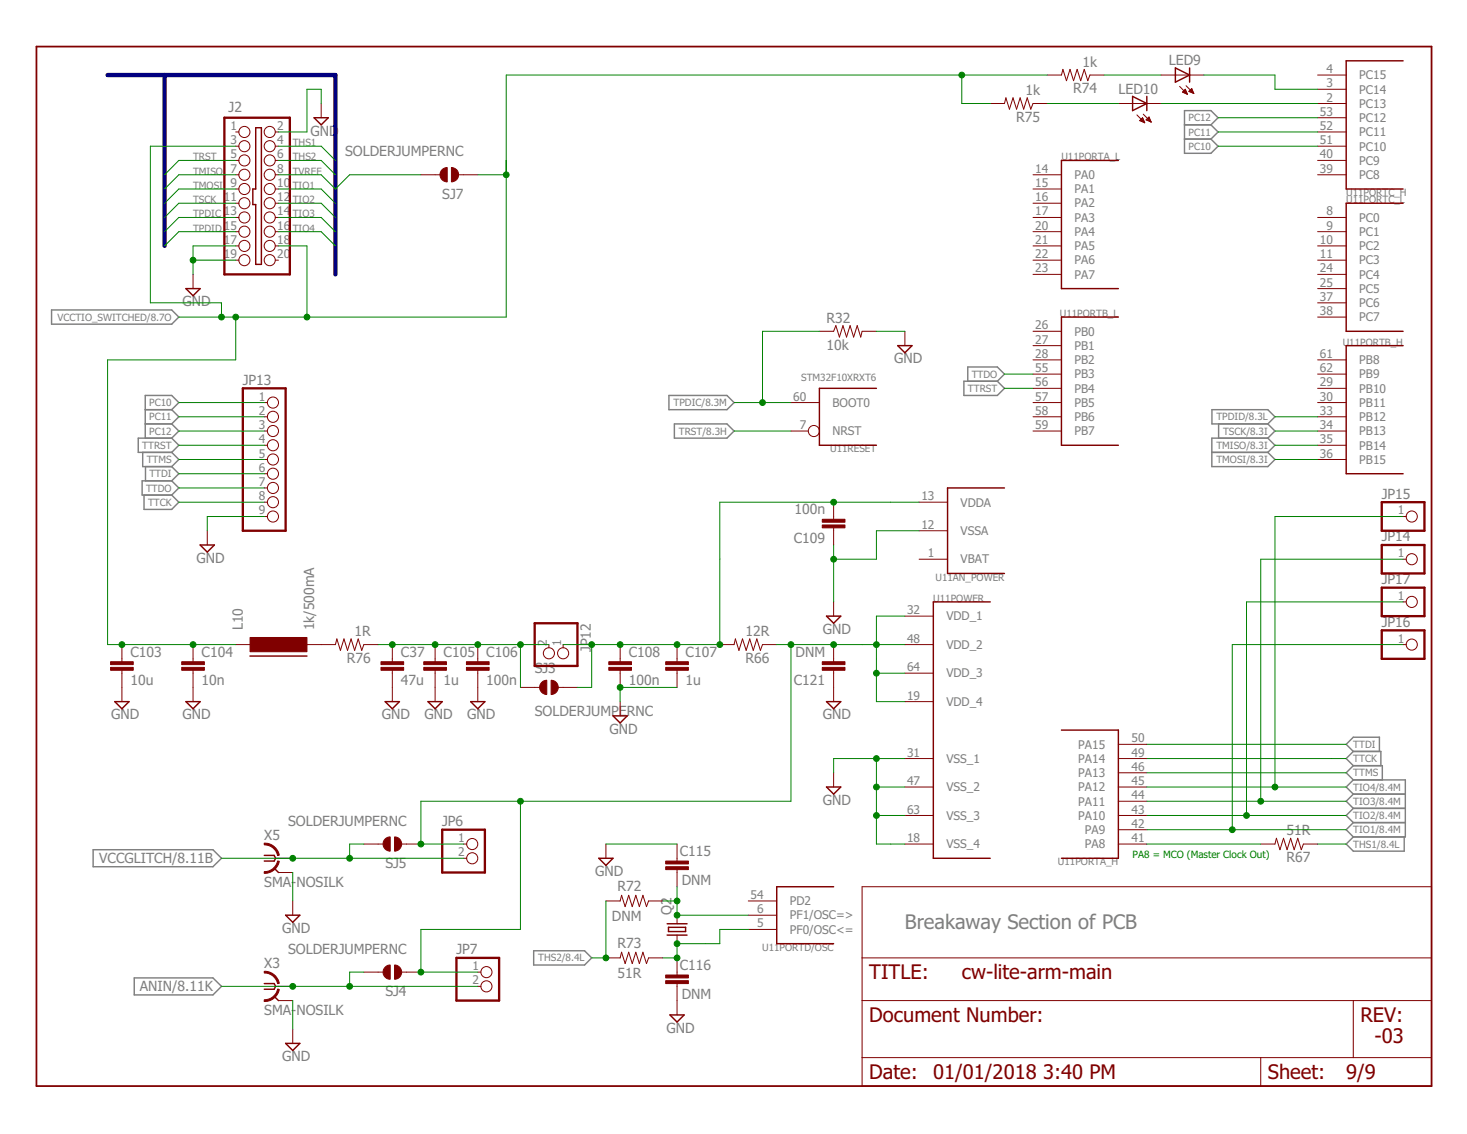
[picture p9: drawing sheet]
<svg xmlns="http://www.w3.org/2000/svg" width="279mm" height="216mm" viewBox="0 0 279 216" stroke-linecap="round" stroke-linejoin="round" font-family="sans-serif">
<g fill="none" stroke="#808080" stroke-width=".28">
<path d="M225.6 23.8h5M225.6 26.5h5M230.6 23.8l1.4-1.4-1.4-1.3h-5v8.1h5l1.4-1.4-1.4-1.3M230.6 23.8l1.4 1.3-1.4 1.4M9.8 59h22.9l1.4 1.4-1.4 1.3h-22.9zM27.7 78h5M32.7 78l1.4-1.4-1.4-1.3h-5v8.1M32.7 78l1.4 1.4-1.4 1.3M127.4 75.3h11.1l1.3 1.3-1.3 1.4h-11.1zM183.6 72.6h6.3l1.4 1.3-1.4 1.4h-6.3zM184.3 72.6v-2.7h5.6l1.4 1.3-1.4 1.4M230.8 78h10.7l1.3 1.4-1.3 1.3h-10.7z"/>
<path d="M27.2 86.1v2.7h5.5M27.4 94.3v2.7h5.3l1.4-1.4-1.4-1.3M27.7 80.7h5M27.7 88.8v2.7M32.7 83.4h-6.4v2.7h6.4M32.7 86.1l1.4 1.4-1.4 1.3M32.7 91.5h-5.6v2.8h5.6M32.7 88.8l1.4 1.4-1.4 1.3M32.7 91.5l1.4 1.4-1.4 1.4M32.7 83.4l1.4 1.4-1.4 1.3M32.7 80.7l1.4 1.4-1.4 1.3M128.4 80.7h10.1l1.3 1.4-1.3 1.3h-10.1z"/>
<path d="M230.8 86.1h10.7M232.1 80.7v2.7M241.5 83.4h-10.7v5.4h10.7l1.3-1.3-1.3-1.4M241.5 83.4l1.3 1.4-1.3 1.3M241.5 80.7l1.3 1.4-1.3 1.3M257.7 148.5l-1.3 1.3 1.3 1.4M257.7 148.5h10v10.8h-10M257.7 151.2h10M257.7 151.2l-1.3 1.3 1.3 1.4M257.7 153.9h10M257.7 153.9l-1.3 1.4 1.3 1.3M257.7 156.6h10"/>
<path d="M257.7 156.6l-1.3 1.4 1.3 1.3M257.7 159.3l-1.3 1.4 1.3 1.4h9.7v-2.8M257.7 145.8l-1.3 1.3 1.3 1.4M257.7 145.8h5.6v2.7M257.7 143.1l-1.3 1.3 1.3 1.4M257.7 143.1h5.3v2.7M257.7 143.1l-1.3-1.4 1.3-1.3h5v2.7M17.7 161.8h22.9l1.6 1.6-1.6 1.6h-22.9zM25.6 186.2h15l1.6 1.6-1.6 1.6h-15zM101.6 181h9.7l1.4 1.4-1.4 1.3h-9.7z"/>
</g>
<path d="M6.9 8.9h265.7v197.9h-265.7z" fill="none" stroke="#800000" stroke-width=".34"/>
<g fill="none" stroke="#800000" stroke-width=".19">
<path d="M61.2 19.7v2.7M188.6 19.7h2.7l.3-1.1 .7 2.2 .6-2.2 .7 2.2 .7-2.2 .7 2.2 .6-2.2 .7 2.2 .4-1.1h2.8M199.5 14.3h2.7l.2-1.1 .7 2.2 .7-2.2 .7 2.2 .6-2.2 .7 2.2 .7-2.2 .7 2.2 .4-1.1h2.7M213 19.7h8.1M221.1 14.3h8.2M224.7 16.4l1.4 1.5M225.3 17.5h.7M225.3 17.6h.7M225.4 17.3h.5M225.6 17.2h.2M225.6 17.7h.5M225.7 17.1h.1"/>
<path d="M225.7 17l.4 .9-.9-.4zM225.9 16.3l1.5 1.5M225.9 17.8h.2M226.4 17.4l.6-.5 .4 .9zM226.5 17.3h.7M226.6 17.5h.6M226.6 17.2h.5M226.8 17.1h.3M226.9 17.6h.4M226.9 16.9h.1M227.2 17.7h.1M251 14.3h5.4"/>
<path d="M251 19.7h5.4M251 17h5.4M44.9 25.1h.6M44.9 27.8h.6M44.9 30.5h.6M44.9 33.3h.6M44.9 36h.6M44.9 38.7h.6M52.4 25.1h.6M52.4 27.8h.6M52.4 30.5h.6M52.4 33.3h.6"/>
<path d="M52.4 36h.6M52.4 38.7h.6M80.2 33.3h3.6M87.3 33.3h3.7M196.7 33.3h5.5M196.7 36h5.5M196.7 38.7h5.5M216.5 21.9l1.5 1.5M217.1 23l.9 .4M217.1 23h.7M217.2 22.8h.6M217.3 22.7h.4"/>
<path d="M217.4 23.1h.5M217.5 22.6h.2M217.6 22.4h.1M217.6 22.4l-.5 .6M217.6 22.4l.4 1M217.7 23.2h.3M217.7 21.7l1.5 1.5M218 23.3h.1M218.3 22.8h.8M218.3 22.8l.5-.5 .4 .9zM218.4 22.7h.6M218.5 22.6h.4"/>
<path d="M218.6 23h.5M218.7 22.4h.2M218.8 22.3h.1M218.9 23.1h.3M219.2 23.2h.1M251 25.1h5.4M251 27.8h5.4M251 30.5h5.4M251 33.3h5.4M251 22.4h5.4M36.8 52.2v2.7M44.9 41.4h.6"/>
<path d="M44.9 44.1h.6M44.9 46.8h.6M44.9 49.5h.6M52.4 41.4h.6M52.4 44.1h.6M52.4 46.8h.6M52.4 49.5h.6M196.7 41.4h5.5M196.7 44.1h5.5M196.7 46.8h5.5M196.7 49.5h5.5M196.7 52.2h5.5"/>
<path d="M251 41.4h5.4M251 44.1h5.4M251 46.8h5.4M251 49.5h5.4M251 52.2h5.4M251 54.9h5.4M251 57.7h5.4M50.3 76.6h.6M50.3 79.4h.6M150.6 76.6h5.5M156.1 63.1h2.7l.4-1.1 .7 2.2 .6-2.2 .7 2.2 .7-2.2 .7 2.2 .7-2.2 .6 2.2 .3-1.1h2.7M172.3 63.1v2.7"/>
<path d="M196.7 76.6h5.5M196.7 79.4h5.5M196.7 63.1h5.5M196.7 65.8h5.5M196.7 68.5h5.5M196.7 71.2h5.5M196.7 73.9h5.5M251 76.6h5.4M251 79.4h5.4M251 68.5h5.4M251 71.2h5.4M251 73.9h5.4"/>
<path d="M251 60.4h5.4M50.3 82.1h.6M50.3 84.8h.6M50.3 87.5h.6M50.3 90.2h.6M50.3 92.9h.6M50.3 95.6h.6M50.3 98.3h.6M150.6 82.1h3.3M158.8 95.6v3.3M175 95.6h5.5M196.7 82.1h5.5"/>
<path d="M251 82.1h5.4M251 84.8h5.4M251 87.5h5.4M267.2 98.3h.6M39.5 101v2.8M158.8 100.5v3.3M158.8 114.6v2.7M172.3 117.3h5.5M175 106.5h5.5M175 101h5.5M267.2 106.5h.6M267.2 114.6h.6"/>
<path d="M23.2 122.7v3.3M23.2 127.6v6M36.8 122.7v3.3M36.8 127.6v6M44.9 122.7h2.7M58.5 122.7h5.4l.3-1.1 .6 2.2 .7-2.2 .7 2.2 .7-2.2 .6 2.2 .7-2.2 .7 2.2 .4-1.1h2.7M74.7 122.7v3.3M74.7 127.6v6M82.9 122.7v3.3M82.9 127.6v6M91 122.7v3.3M91 127.6v6"/>
<path d="M99.1 130.9h3.7M104.5 122.7v.6M106.3 130.9h3.7M107.3 122.7v.6M118.1 122.7v3.3M118.1 127.6v3.3M118.1 133.6v2.7M128.9 122.7v3.3M128.9 127.6v3.3M137.1 122.7h2.7l.3-1.1 .6 2.2 .7-2.2 .7 2.2 .7-2.2 .7 2.2 .6-2.2 .7 2.2 .4-1.1h2.7M158.8 122.7v3.3M158.8 127.6v6"/>
<path d="M172.3 122.7h5.5M172.3 128.2h5.5M172.3 133.6h5.5M267.2 122.7h.6M158.8 147.1v2.7M172.3 155.3h5.5M172.3 149.8h5.5M172.3 144.4h5.5M213 158h5.4M213 155.3h5.4M213 152.5h5.4M213 149.8h5.4"/>
<path d="M213 147.1h5.4M213 144.4h5.4M213 141.7h5.4M52.5 163.4h3.3M53 166.1h2.8M55.8 171.5v2.7M69.3 160.7h3.7M76.5 160.7h3.7M88.3 163.4h.6M88.3 160.7h.6M115.4 160.7v2.7M115.4 171.5h2.7l.3-1 .7 2.1 .6-2.1 .7 2.1 .7-2.1 .7 2.1 .6-2.1 .7 2.1 .4-1.1h2.7"/>
<path d="M128.9 160.7v3.2M128.9 165.6v3.2M128.9 174.2v1.7M128.9 178v1.7M142.5 171.5h5.4M142.5 177h5.4M142.5 174.2h5.4M164.2 168.8h108.4v38h-108.4zM172.3 160.7h5.5M213 160.7h5.4M240.1 160.7h2.7l.3-1.1 .7 2.2 .7-2.2 .6 2.2 .7-2.2 .7 2.2 .7-2.2 .6 2.2 .4-1.1h2.8M52.5 187.8h3.3"/>
<path d="M53 190.5h2.8M55.8 195.9v2.7M69.3 185.1h3.7M76.5 185.1h3.7M91 187.8h.6M91 185.1h.6M115.4 182.4h2.7l.3-1.1 .7 2.2 .6-2.2 .7 2.2 .7-2.2 .7 2.2 .6-2.2 .7 2.2 .4-1.1h2.7M128.9 182.4v3.2M128.9 187.3v5.9M164.2 190.5h108.4M164.2 182.4h108.4M257.7 190.5v10.9"/>
<path d="M164.2 201.4h108.4M240.1 201.4v5.4"/>
<circle cx="46.5" cy="36" r="1.06"/>
<circle cx="46.5" cy="27.8" r="1.06"/>
<circle cx="46.5" cy="30.5" r="1.06"/>
<circle cx="46.5" cy="33.3" r="1.06"/>
<circle cx="46.5" cy="38.7" r="1.06"/>
<circle cx="46.5" cy="25.1" r="1.06"/>
<circle cx="51.4" cy="38.7" r="1.06"/>
<circle cx="51.4" cy="33.3" r="1.06"/>
<circle cx="51.4" cy="25.1" r="1.06"/>
<circle cx="51.4" cy="27.8" r="1.06"/>
<circle cx="51.4" cy="36" r="1.06"/>
<circle cx="51.4" cy="30.5" r="1.06"/>
<circle cx="46.5" cy="49.5" r="1.06"/>
<circle cx="46.5" cy="41.4" r="1.06"/>
<circle cx="46.5" cy="46.8" r="1.06"/>
<circle cx="46.5" cy="44.1" r="1.06"/>
<circle cx="51.4" cy="49.5" r="1.06"/>
<circle cx="51.4" cy="46.8" r="1.06"/>
<circle cx="51.4" cy="41.4" r="1.06"/>
<circle cx="51.4" cy="44.1" r="1.06"/>
<circle cx="52" cy="79.4" r="1.06"/>
<circle cx="52" cy="76.6" r="1.06"/>
<circle cx="52" cy="98.3" r="1.06"/>
<circle cx="52" cy="95.6" r="1.06"/>
<circle cx="52" cy="84.8" r="1.06"/>
<circle cx="52" cy="92.9" r="1.06"/>
<circle cx="52" cy="87.5" r="1.06"/>
<circle cx="52" cy="82.1" r="1.06"/>
<circle cx="52" cy="90.2" r="1.06"/>
<circle cx="155" cy="82.1" r="1.06"/>
<circle cx="268.9" cy="98.3" r="1.06"/>
<circle cx="268.9" cy="114.6" r="1.06"/>
<circle cx="268.9" cy="106.5" r="1.06"/>
<circle cx="104.5" cy="124.4" r="1.06"/>
<circle cx="107.3" cy="124.4" r="1.06"/>
<circle cx="268.9" cy="122.7" r="1.06"/>
<circle cx="89.9" cy="160.7" r="1.06"/>
<circle cx="89.9" cy="163.4" r="1.06"/>
<circle cx="92.6" cy="185.1" r="1.06"/>
<circle cx="92.6" cy="187.8" r="1.06"/>
</g>
<path d="M42.7 22.4h12.5v29.8h-12.5zM46.2 73.9h8.2v27.1h-8.2zM263.2 95.6h8.1v5.4h-8.1zM101.8 118.7h8.2v8.1h-8.2zM263.2 103.8h8.1v5.4h-8.1zM263.2 111.9h8.1v5.4h-8.1zM263.2 120h8.1v5.4h-8.1zM84.2 158h8.2v8.1h-8.2zM86.9 182.4h8.2v8.1h-8.2z" fill="none" stroke="#800000" stroke-width=".44"/>
<g fill="none" stroke="#800000" stroke-width=".28">
<path d="M215.7 18.4l2.7 1.3-2.7 1.4zM218.4 18.4v2.7M223.9 12.9l2.7 1.4-2.7 1.3zM226.6 12.9v2.7M267.2 11.6h-10.8v24.4h10.8M48.7 24.3h1.1v26h-1.1v-11.4h-.5v-2.9h.5zM59.8 22.4h2.7l-1.3 1.4zM213 30.5h-10.8v24.4h10.8M267.2 38.7h-10.8v24.4h10.8M35.4 54.9h2.7l-1.3 1.4zM166.9 73.9h-10.8v10.9h10.8M171 65.8h2.7l-1.4 1.4z"/>
<path d="M213 60.4h-10.8v24.4h10.8M267.2 65.8h-10.8v24.4h10.8M191.3 92.9h-10.8v16.3h10.8M38.1 103.8h2.7l-1.3 1.3zM157.4 117.3h2.7l-1.3 1.4zM188.6 114.6h-10.8v48.8h10.8M21.9 133.6h2.7l-1.4 1.3zM35.4 133.6h2.7l-1.3 1.3zM47.6 124.9h10.9M73.4 133.6h2.7l-1.4 1.3zM81.5 133.6h2.7l-1.3 1.3zM89.6 133.6h2.8l-1.4 1.3z"/>
<path d="M116.8 136.3h2.7l-1.4 1.3zM157.4 133.6h2.7l-1.3 1.3zM202.2 139h10.8v24.4h-10.8M157.4 149.8h2.7l-1.3 1.4zM50.3 162.9h1.9l.3 .5-.3 .5h-1.9M52.2 165.3l.8 .8M54.4 174.2h2.7l-1.3 1.4zM114 163.4h2.8l-1.4 1.4zM127.1 175.9h3.8M127.1 178h3.8M127.3 176.6h3.3v.8h-3.3zM158.8 168.8h-10.9v10.9h10.9"/>
<path d="M50.3 187.3h1.9l.3 .5-.3 .5h-1.9M52.2 189.7l.8 .8M54.4 198.6h2.7l-1.3 1.4zM127.6 193.2h2.7l-1.4 1.4z"/>
</g>
<g fill="#800000" stroke="#800000" stroke-width=".19">
<path d="M50.3 184.9a2.83 2.83 0 0 1 2.9 2.3l-.3 .1a2.54 2.54 0 0 0-2.6-2z" fill-rule="evenodd"/>
<path d="M50.3 190.4a2.59 2.59 0 0 0 2.6-2.1l.3 .1a2.83 2.83 0 0 1-2.9 2.3z" fill-rule="evenodd"/>
<path d="M50.3 160.5a2.83 2.83 0 0 1 2.9 2.3l-.3 .1a2.59 2.59 0 0 0-2.6-2.1z" fill-rule="evenodd"/>
<path d="M50.3 165.9a2.54 2.54 0 0 0 2.6-2l.3 .1a2.83 2.83 0 0 1-2.9 2.3z" fill-rule="evenodd"/>
<path d="M105 129.5a1.35 1.35 0 0 1 1.3 1.4 1.35 1.35 0 0 1-1.3 1.3z" fill-rule="evenodd"/>
<path d="M103.2 129.9l.5-.3 .4-.1v2.7a1.36 1.36 0 0 1-1.2-.8 1.36 1.36 0 0 1 .3-1.5z" fill-rule="evenodd"/>
<path d="M73.4 184.1l.5-.3 .4-.1v2.7a1.34 1.34 0 0 1-1.2-.8 1.34 1.34 0 0 1 .3-1.5z" fill-rule="evenodd"/>
<path d="M75.1 183.7a1.35 1.35 0 0 1 1.4 1.4 1.35 1.35 0 0 1-1.4 1.3z" fill-rule="evenodd"/>
<path d="M73.4 159.7l.5-.3 .4-.1v2.8a1.36 1.36 0 0 1-1.2-.9 1.36 1.36 0 0 1 .3-1.5z" fill-rule="evenodd"/>
<path d="M75.1 159.3a1.35 1.35 0 0 1 1.4 1.4 1.35 1.35 0 0 1-1.4 1.4z" fill-rule="evenodd"/>
<path d="M84.2 32.3l.5-.3 .5-.1v2.7a1.36 1.36 0 0 1-1.3-.8 1.36 1.36 0 0 1 .3-1.5z" fill-rule="evenodd"/>
<path d="M86 31.9a1.37 1.37 0 0 1 1.3 1.4 1.37 1.37 0 0 1-1.3 1.3z" fill-rule="evenodd"/>
</g>
<g fill="#800000" stroke="#800000" stroke-width=".19">
<path d="M47.6 121.4h10.9v2.7h-10.9z"/>
<path d="M72.6 127.1h4.3v.5h-4.3z"/>
<path d="M72.6 126h4.3v.5h-4.3z"/>
<path d="M21.1 127.1h4.3v.5h-4.3z"/>
<path d="M21.1 126h4.3v.5h-4.3z"/>
<path d="M34.6 127.1h4.3v.5h-4.3z"/>
<path d="M34.6 126h4.3v.5h-4.3z"/>
<path d="M80.7 127.1h4.3v.5h-4.3z"/>
<path d="M80.7 126h4.3v.5h-4.3z"/>
<path d="M88.8 127.1h4.4v.5h-4.4z"/>
<path d="M88.8 126h4.4v.5h-4.4z"/>
<path d="M126.8 127.1h4.3v.5h-4.3z"/>
<path d="M126.8 126h4.3v.5h-4.3z"/>
<path d="M116 127.1h4.3v.5h-4.3z"/>
<path d="M116 126h4.3v.5h-4.3z"/>
<path d="M156.6 98.9h4.3v.5h-4.3z"/>
<path d="M156.6 99.9h4.3v.6h-4.3z"/>
<path d="M126.8 163.9h4.3v.6h-4.3z"/>
<path d="M126.8 165h4.3v.6h-4.3z"/>
<path d="M126.8 185.6h4.3v.6h-4.3z"/>
<path d="M126.8 186.7h4.3v.6h-4.3z"/>
<path d="M156.6 126h4.3v.5h-4.3z"/>
<path d="M156.6 127.1h4.3v.5h-4.3z"/>
</g>
<path d="M20.5 14.3h43.4v37.9M31.3 14.3v32.5" fill="none" stroke="#000080" stroke-width=".83"/>
<g fill="none" stroke="#008000" stroke-width=".19">
<path d="M61.2 19.7v-2.7h-2.7v8.1h-5.5M183.2 14.3v5.4h5.4M199.5 14.3h-103.1v46.1h-62.3M199.5 19.7h13.5M210.3 14.3h10.8M221.1 19.7h29.9M229.3 14.3h13.5v2.7h8.2M44.9 30.5h-10.8l-2.8 2.8M44.9 33.3h-10.8l-2.8 2.7M44.9 36h-10.8l-2.8 2.7M44.9 38.7h-10.8l-2.8 2.7M44.9 27.8h-16.3v29.9h13.6v2.7"/>
<path d="M53 30.5h8.2l2.7 2.8M53 33.3h8.2l2.7 2.7 2.7-2.7h13.6M53 36h8.2l2.7 2.7M53 38.7h8.2l2.7 2.7M53 27.8h8.2l2.7 2.7M91 33.3h5.4M232 25.1h19M232 27.8h19M232 22.4h19M36.8 49.5h8.1M44.9 46.8h-8.1v5.4M44.9 41.4h-10.8l-2.8 2.7"/>
<path d="M44.9 44.1h-10.8l-2.8 2.7M53 46.8h5.5v13.6M53 41.4h8.2l2.7 2.7M53 44.1h8.2l2.7 2.7M34.1 76.6h16.2M34.1 79.4h16.2M44.9 60.4v8.1h-24.4v54.2h24.4M139.8 76.6h10.8M156.1 63.1h-10.9v13.5M166.9 63.1h5.4M191.3 71.2h5.4M191.3 73.9h5.4"/>
<path d="M242.8 79.4h8.2M34.1 82.1h16.2M34.1 84.8h16.2M34.1 87.5h16.2M34.1 95.6h16.2M34.1 90.2h16.2M34.1 92.9h16.2M50.3 98.3h-10.8v2.7M139.8 82.1h10.8M175 95.6h-37.9v27.1h-29.8M242.8 82.1h8.2M242.8 84.8h8.2"/>
<path d="M242.8 87.5h8.2M267.2 98.3h-24.4v51.5M158.8 103.8v10.8M172.3 117.3h-5.4v16.3h5.4M175 101h-8.1v5.5h-8.1M267.2 106.5h-27.1v46M267.2 114.6h-29.8v40.7M72 122.7h32.5M99.1 122.7v8.2M112.7 122.7v8.2h-2.7M128.9 130.9h-10.8v2.7M147.9 122.7h24.4"/>
<path d="M150.6 122.7v29.8h-70.4v8.2h8.1M166.9 128.2h5.4M267.2 122.7h-32.5v35.3M99.1 152.5v24.5h-18.9v8.1h10.8M166.9 144.4v16.3h5.4M166.9 155.3h5.4M166.9 149.8h5.4M172.3 144.4h-13.5v2.7M218.4 144.4h38M218.4 155.3h38M218.4 149.8h38M218.4 152.5h38"/>
<path d="M218.4 158h38M218.4 147.1h38M218.4 141.7h38M42.2 163.4h46.1M55.8 166.1v5.4M69.3 160.7h-2.7v2.7M115.4 160.7h13.5M115.4 171.5v10.9h-2.7M126.2 171.5h2.7M128.9 168.8v5.4h13.6M142.5 177h-5.4v2.7h-8.2v2.7h-2.7M218.4 160.7h21.7"/>
<path d="M251 160.7h5.4M42.2 187.8h48.8M55.8 190.5v5.4M69.3 185.1h-2.7v2.7"/>
</g>
<g fill="#008000" stroke="#008000" stroke-width=".19">
<circle cx="36.8" cy="49.5" r=".55"/>
<circle cx="118.1" cy="130.9" r=".55"/>
<circle cx="158.8" cy="106.5" r=".55"/>
<circle cx="166.9" cy="155.3" r=".55"/>
<circle cx="166.9" cy="149.8" r=".55"/>
<circle cx="166.9" cy="144.4" r=".55"/>
<circle cx="66.6" cy="163.4" r=".55"/>
<circle cx="55.8" cy="163.4" r=".55"/>
<circle cx="66.6" cy="187.8" r=".55"/>
<circle cx="55.8" cy="187.8" r=".55"/>
<circle cx="80.2" cy="185.1" r=".55"/>
<circle cx="80.2" cy="160.7" r=".55"/>
<circle cx="158.8" cy="122.7" r=".55"/>
<circle cx="99.1" cy="152.5" r=".55"/>
<circle cx="150.6" cy="122.7" r=".55"/>
<circle cx="166.9" cy="122.7" r=".55"/>
<circle cx="166.9" cy="128.2" r=".55"/>
<circle cx="145.2" cy="76.6" r=".55"/>
<circle cx="242.8" cy="149.8" r=".55"/>
<circle cx="240.1" cy="152.5" r=".55"/>
<circle cx="237.4" cy="155.3" r=".55"/>
<circle cx="234.7" cy="158" r=".55"/>
<circle cx="115.4" cy="182.4" r=".55"/>
<circle cx="82.9" cy="122.7" r=".55"/>
<circle cx="91" cy="122.7" r=".55"/>
<circle cx="99.1" cy="122.7" r=".55"/>
<circle cx="74.7" cy="122.7" r=".55"/>
<circle cx="128.9" cy="182.4" r=".55"/>
<circle cx="128.9" cy="179.7" r=".55"/>
<circle cx="128.9" cy="174.2" r=".55"/>
<circle cx="128.9" cy="171.5" r=".55"/>
<circle cx="36.8" cy="122.7" r=".55"/>
<circle cx="23.2" cy="122.7" r=".55"/>
<circle cx="42.2" cy="60.4" r=".55"/>
<circle cx="44.9" cy="60.4" r=".55"/>
<circle cx="58.5" cy="60.4" r=".55"/>
<circle cx="183.2" cy="14.3" r=".55"/>
<circle cx="96.4" cy="33.3" r=".55"/>
<circle cx="137.1" cy="122.7" r=".55"/>
<circle cx="158.8" cy="95.6" r=".55"/>
<circle cx="128.9" cy="122.7" r=".55"/>
<circle cx="112.7" cy="122.7" r=".55"/>
<circle cx="118.1" cy="122.7" r=".55"/>
</g>
<text font-size="3.8" fill="#808080" x="172.3" y="177">Breakaway Section of PCB</text>
<g font-size="3.8" fill="#800000">
<text x="165.6" y="186.4">TITLE:</text>
<text x="183.2" y="186.4">cw-lite-arm-main</text>
<text x="165.6" y="194.6">Document Number:</text>
<text x="259.1" y="194.6">REV:</text>
<text x="261.8" y="198.6">-03</text>
<text x="165.6" y="205.4">Date:</text>
<text x="177.8" y="205.4">01/01/2018</text>
<text x="198.6" y="205.4">3:40 PM</text>
<text x="241.5" y="205.4">Sheet:</text>
<text x="256.4" y="205.4">9/9</text>
</g>
<g font-size="2.7" fill="#808080">
<text x="204.4" y="17.8">R74</text>
<text x="206.1" y="12.7">1k</text>
<text x="213" y="17.8">LED10</text>
<text x="222.6" y="12.4">LED9</text>
<text x="43.5" y="21.4">J2</text>
<text x="193.5" y="23.2">R75</text>
<text x="195.3" y="18.1">1k</text>
<text x="59.1" y="25.8">GND</text>
<text x="65.7" y="29.7">SOLDERJUMPERNC</text>
<text x="84.2" y="37.9">SJ7</text>
<text x="34.7" y="58.3">GND</text>
<text x="157.4" y="61.5">R32</text>
<text x="157.4" y="66.6">10k</text>
<text x="170.3" y="69.2">GND</text>
<text x="46.3" y="73.3">JP13</text>
<text x="263.2" y="94.9">JP15</text>
<text x="151.3" y="97.9">100n</text>
<text x="37.4" y="107.1">GND</text>
<text x="151.2" y="103.4">C109</text>
<text x="263.2" y="103.1">JP14</text>
<text x="263.2" y="111.2">JP17</text>
<text x="263.2" y="119.3">JP16</text>
<text x="24.8" y="125">C103</text>
<text x="38.4" y="125">C104</text>
<text x="46.3" y="120" transform="rotate(-90 46.3 120)">L10</text>
<text x="59.8" y="120" transform="rotate(-90 59.8 120)">1k/500mA</text>
<text x="67.5" y="121.1">1R</text>
<text x="76.4" y="125">C37</text>
<text x="84.5" y="125">C105</text>
<text x="92.6" y="125">C106</text>
<text x="112.6" y="124.1" transform="rotate(-90 112.6 124.1)">JP12</text>
<text x="119.7" y="125">C108</text>
<text x="130.6" y="125">C107</text>
<text x="142" y="121.1">12R</text>
<text x="151.5" y="125">DNM</text>
<text x="156.7" y="120.7">GND</text>
<text x="24.8" y="130.5">10u</text>
<text x="38.4" y="130.5">10n</text>
<text x="66.1" y="126.2">R76</text>
<text x="76.4" y="130.5">47u</text>
<text x="84.5" y="130.5">1u</text>
<text x="92.6" y="130.5">100n</text>
<text x="101.8" y="128.2">SJ3</text>
<text x="119.7" y="130.5">100n</text>
<text x="130.6" y="130.5">1u</text>
<text x="142" y="126.2">R66</text>
<text x="151.2" y="130.5">C121</text>
<text x="21.2" y="137">GND</text>
<text x="34.7" y="137">GND</text>
<text x="72.7" y="137">GND</text>
<text x="80.8" y="137">GND</text>
<text x="89" y="137">GND</text>
<text x="101.8" y="136.3">SOLDERJUMPERNC</text>
<text x="156.7" y="137">GND</text>
<text x="116.1" y="139.7">GND</text>
<text x="156.7" y="153.2">GND</text>
<text x="50.3" y="159.9">X5</text>
<text x="54.9" y="157.2">SOLDERJUMPERNC</text>
<text x="84.2" y="157.3">JP6</text>
<text x="245" y="159.1">51R</text>
<text x="18.9" y="164.4">VCCGLITCH/8.11B</text>
<text x="73.4" y="165.3">SJ5</text>
<text x="113.4" y="166.8">GND</text>
<text x="129.5" y="163">C115</text>
<text x="245" y="164.2">R67</text>
<text x="50.3" y="168.8">SMA-</text>
<text x="56.4" y="168.8">NOSILK</text>
<text x="117.6" y="169.6">R72</text>
<text x="129.8" y="168.4">DNM</text>
<text x="53.7" y="177.6">GND</text>
<text x="116.5" y="175.3">DNM</text>
<text x="127.9" y="174.2" transform="rotate(-90 127.9 174.2)">Q2</text>
<text x="50.3" y="184.3">X3</text>
<text x="54.9" y="181.6">SOLDERJUMPERNC</text>
<text x="86.9" y="181.7">JP7</text>
<text x="117.6" y="180.5">R73</text>
<text x="129.5" y="184.7">C116</text>
<text x="26.6" y="188.8">ANIN/8.11K</text>
<text x="73.4" y="189.7">SJ4</text>
<text x="117.6" y="186.2">51R</text>
<text x="129.8" y="190.1">DNM</text>
<text x="50.3" y="193.2">SMA-</text>
<text x="56.4" y="193.2">NOSILK</text>
<text x="126.9" y="196.6">GND</text>
<text x="53.7" y="202">GND</text>
</g>
<g font-size="2.3" fill="#808080">
<text x="252.6" y="16.6">3</text>
<text x="252.6" y="13.9">4</text>
<text x="258.9" y="17.8">PC14</text>
<text x="258.9" y="15.1">PC15</text>
<text x="251.4" y="22">53</text>
<text x="252.6" y="19.3">2</text>
<text x="258.9" y="20.5">PC13</text>
<text x="258.9" y="23.2">PC12</text>
<text x="43.9" y="24.8">1</text>
<text x="43.9" y="27.5">3</text>
<text x="52.8" y="24.8">2</text>
<text x="52.8" y="27.5">4</text>
<text x="251.4" y="27.5">51</text>
<text x="251.4" y="24.8">52</text>
<text x="258.9" y="28.7">PC10</text>
<text x="258.9" y="25.9">PC11</text>
<text x="43.9" y="30.2">5</text>
<text x="43.9" y="32.9">7</text>
<text x="43.9" y="35.6">9</text>
<text x="52.8" y="30.2">6</text>
<text x="52.8" y="32.9">8</text>
<text x="52.8" y="35.6">10</text>
<text x="197.2" y="32.9">14</text>
<text x="197.2" y="35.6">15</text>
<text x="204.7" y="34.1">PA0</text>
<text x="251.4" y="32.9">39</text>
<text x="251.4" y="30.2">40</text>
<text x="258.9" y="34.1">PC8</text>
<text x="258.9" y="31.4">PC9</text>
<text x="42.6" y="38.3">11</text>
<text x="42.6" y="41">13</text>
<text x="52.8" y="38.3">12</text>
<text x="52.8" y="41">14</text>
<text x="197.2" y="38.3">16</text>
<text x="197.2" y="41">17</text>
<text x="204.7" y="36.8">PA1</text>
<text x="204.7" y="39.5">PA2</text>
<text x="252.6" y="41">8</text>
<text x="42.6" y="43.7">15</text>
<text x="42.6" y="46.4">17</text>
<text x="52.8" y="43.7">16</text>
<text x="52.8" y="46.4">18</text>
<text x="197.2" y="43.7">20</text>
<text x="197.2" y="46.4">21</text>
<text x="204.7" y="42.2">PA3</text>
<text x="204.7" y="44.9">PA4</text>
<text x="204.7" y="47.6">PA5</text>
<text x="251.4" y="46.4">10</text>
<text x="252.6" y="43.7">9</text>
<text x="258.9" y="42.2">PC0</text>
<text x="258.9" y="44.9">PC1</text>
<text x="258.9" y="47.6">PC2</text>
<text x="42.6" y="49.2">19</text>
<text x="52.8" y="49.2">20</text>
<text x="197.2" y="49.2">22</text>
<text x="197.2" y="51.9">23</text>
<text x="204.7" y="50.3">PA6</text>
<text x="204.7" y="53.1">PA7</text>
<text x="251.4" y="49.2">11</text>
<text x="251.4" y="51.9">24</text>
<text x="258.9" y="50.3">PC3</text>
<text x="258.9" y="53.1">PC4</text>
<text x="251.4" y="54.6">25</text>
<text x="251.4" y="57.3">37</text>
<text x="251.4" y="60">38</text>
<text x="258.9" y="55.8">PC5</text>
<text x="258.9" y="58.5">PC6</text>
<text x="197.2" y="62.7">26</text>
<text x="197.2" y="65.4">27</text>
<text x="204.7" y="63.9">PB0</text>
<text x="258.9" y="61.2">PC7</text>
<text x="197.2" y="68.1">28</text>
<text x="197.2" y="70.8">55</text>
<text x="204.7" y="66.6">PB1</text>
<text x="204.7" y="69.3">PB2</text>
<text x="251.4" y="68.1">61</text>
<text x="251.4" y="70.8">62</text>
<text x="258.9" y="69.3">PB8</text>
<text x="49.3" y="76.3">1</text>
<text x="151.1" y="76.3">60</text>
<text x="158.6" y="77.5">BOOT0</text>
<text x="197.2" y="73.6">56</text>
<text x="197.2" y="76.3">57</text>
<text x="204.7" y="72">PB3</text>
<text x="204.7" y="74.7">PB4</text>
<text x="204.7" y="77.5">PB5</text>
<text x="251.4" y="73.6">29</text>
<text x="251.4" y="76.3">30</text>
<text x="258.9" y="72">PB9</text>
<text x="258.9" y="74.7">PB10</text>
<text x="258.9" y="77.5">PB11</text>
<text x="49.3" y="79">2</text>
<text x="49.3" y="81.7">3</text>
<text x="152.3" y="81.7">7</text>
<text x="158.6" y="82.9">NRST</text>
<text x="197.2" y="79">58</text>
<text x="197.2" y="81.7">59</text>
<text x="204.7" y="80.2">PB6</text>
<text x="204.7" y="82.9">PB7</text>
<text x="251.4" y="79">33</text>
<text x="251.4" y="81.7">34</text>
<text x="258.9" y="80.2">PB12</text>
<text x="258.9" y="82.9">PB13</text>
<text x="49.3" y="84.4">4</text>
<text x="49.3" y="87.1">5</text>
<text x="49.3" y="89.8">6</text>
<text x="251.4" y="84.4">35</text>
<text x="251.4" y="87.1">36</text>
<text x="258.9" y="85.6">PB14</text>
<text x="258.9" y="88.3">PB15</text>
<text x="49.3" y="92.5">7</text>
<text x="49.3" y="95.2">8</text>
<text x="175.5" y="95.2">13</text>
<text x="49.3" y="98">9</text>
<text x="175.5" y="100.7">12</text>
<text x="183" y="101.9">VSSA</text>
<text x="183" y="96.4">VDDA</text>
<text x="266.2" y="98">1</text>
<text x="176.7" y="106.1">1</text>
<text x="183" y="107.3">VBAT</text>
<text x="266.2" y="106.1">1</text>
<text x="172.8" y="116.9">32</text>
<text x="180.3" y="118.1">VDD_1</text>
<text x="266.2" y="114.2">1</text>
<text x="104.2" y="122.9" transform="rotate(-90 104.2 122.9)">2</text>
<text x="106.9" y="122.9" transform="rotate(-90 106.9 122.9)">1</text>
<text x="172.8" y="122.4">48</text>
<text x="180.3" y="123.5">VDD_2</text>
<text x="266.2" y="122.4">1</text>
<text x="172.8" y="127.8">64</text>
<text x="180.3" y="129">VDD_3</text>
<text x="172.8" y="133.2">19</text>
<text x="180.3" y="134.4">VDD_4</text>
<text x="205.4" y="142.5">PA15</text>
<text x="215.5" y="141.3">50</text>
<text x="172.8" y="144">31</text>
<text x="172.8" y="149.5">47</text>
<text x="180.3" y="145.2">VSS_1</text>
<text x="205.4" y="147.9">PA13</text>
<text x="205.4" y="145.2">PA14</text>
<text x="215.5" y="149.5">45</text>
<text x="215.5" y="146.8">46</text>
<text x="215.5" y="144">49</text>
<text x="172.8" y="154.9">63</text>
<text x="180.3" y="150.7">VSS_2</text>
<text x="205.4" y="153.4">PA11</text>
<text x="205.4" y="150.7">PA12</text>
<text x="215.5" y="154.9">43</text>
<text x="215.5" y="152.2">44</text>
<text x="87.3" y="160.3">1</text>
<text x="172.8" y="160.3">18</text>
<text x="180.3" y="156.1">VSS_3</text>
<text x="180.3" y="161.5">VSS_4</text>
<text x="205.4" y="156.1">PA10</text>
<text x="206.6" y="161.5">PA8</text>
<text x="206.6" y="158.8">PA9</text>
<text x="215.5" y="160.3">41</text>
<text x="215.5" y="157.6">42</text>
<text x="87.3" y="163">2</text>
<text x="142.9" y="171.2">54</text>
<text x="144.2" y="173.9">6</text>
<text x="150.4" y="172.3">PD2</text>
<text x="144.2" y="176.6">5</text>
<text x="150.4" y="177.8">PF0/OSC&lt;=</text>
<text x="150.4" y="175.1">PF1/OSC=&gt;</text>
<text x="90" y="184.7">1</text>
<text x="90" y="187.4">2</text>
</g>
<g font-size="1.9" fill="#808080">
<text x="226.4" y="23.1">PC12</text>
<text x="55.7" y="27.8">THS1</text>
<text x="226.4" y="25.8">PC11</text>
<text x="226.4" y="28.5">PC10</text>
<text x="36.8" y="30.6">TRST</text>
<text x="36.8" y="33.3">TMISO</text>
<text x="36.8" y="36">TMOSI</text>
<text x="55.7" y="36">TIO1</text>
<text x="55.7" y="30.6">THS2</text>
<text x="55.7" y="33.3">TVREF</text>
<text x="202.2" y="30.6">U11PORTA_L</text>
<text x="36.8" y="38.7">TSCK</text>
<text x="36.8" y="41.4">TPDIC</text>
<text x="55.7" y="41.4">TIO3</text>
<text x="55.7" y="38.7">TIO2</text>
<text x="256.4" y="38.7">U11PORTC_L</text>
<text x="256.4" y="37.3">U11PORTC_H</text>
<text x="36.8" y="44.1">TPDID</text>
<text x="55.7" y="44.1">TIO4</text>
<text x="10.9" y="61.1">VCCTIO_SWITCHED/8.7O</text>
<text x="201.8" y="60.4">U11PORTB_L</text>
<text x="255.7" y="65.8">U11PORTB_H</text>
<text x="185.1" y="71.9">TTDO</text>
<text x="28.4" y="77.3">PC10</text>
<text x="128.3" y="77.3">TPDIC/8.3M</text>
<text x="152.6" y="72.6">STM32F10XRXT6</text>
<text x="184.3" y="74.6">TTRST</text>
<text x="28.4" y="82.7">PC12</text>
<text x="28.4" y="80">PC11</text>
<text x="129.3" y="82.7">TRST/8.3H</text>
<text x="231.7" y="80">TPDID/8.3L</text>
<text x="232.9" y="82.7">TSCK/8.3I</text>
<text x="27.1" y="85.5">TTRST</text>
<text x="27.9" y="88.2">TTMS</text>
<text x="158.1" y="86.1">U11RESET</text>
<text x="231.7" y="85.5">TMISO/8.3I</text>
<text x="231.7" y="88.2">TMOSI/8.3I</text>
<text x="27.8" y="93.6">TTDO</text>
<text x="28.4" y="90.9">TTDI</text>
<text x="28.2" y="96.3">TTCK</text>
<text x="178.2" y="110.5">U11AN_POWER</text>
<text x="177.8" y="114.6">U11POWER</text>
<text x="257.7" y="142.4">TTDI</text>
<text x="257.7" y="147.8">TTMS</text>
<text x="257.7" y="145.1">TTCK</text>
<text x="257.7" y="150.5">TIO4/8.4M</text>
<text x="257.7" y="153.2">TIO3/8.4M</text>
<text x="257.7" y="155.9">TIO2/8.4M</text>
<text x="257.7" y="158.7">TIO1/8.4M</text>
<text x="257.7" y="161.4">THS1/8.4L</text>
<text x="201.5" y="164.8">U11PORTA_H</text>
<text x="102.5" y="183.1">THS2/8.4L</text>
<text x="145.2" y="181">U11PORTD/OSC</text>
</g>
<text font-size="1.9" fill="#008000" x="215.7" y="163.4">PA8 = MCO (Master Clock Out)</text>
</svg>
